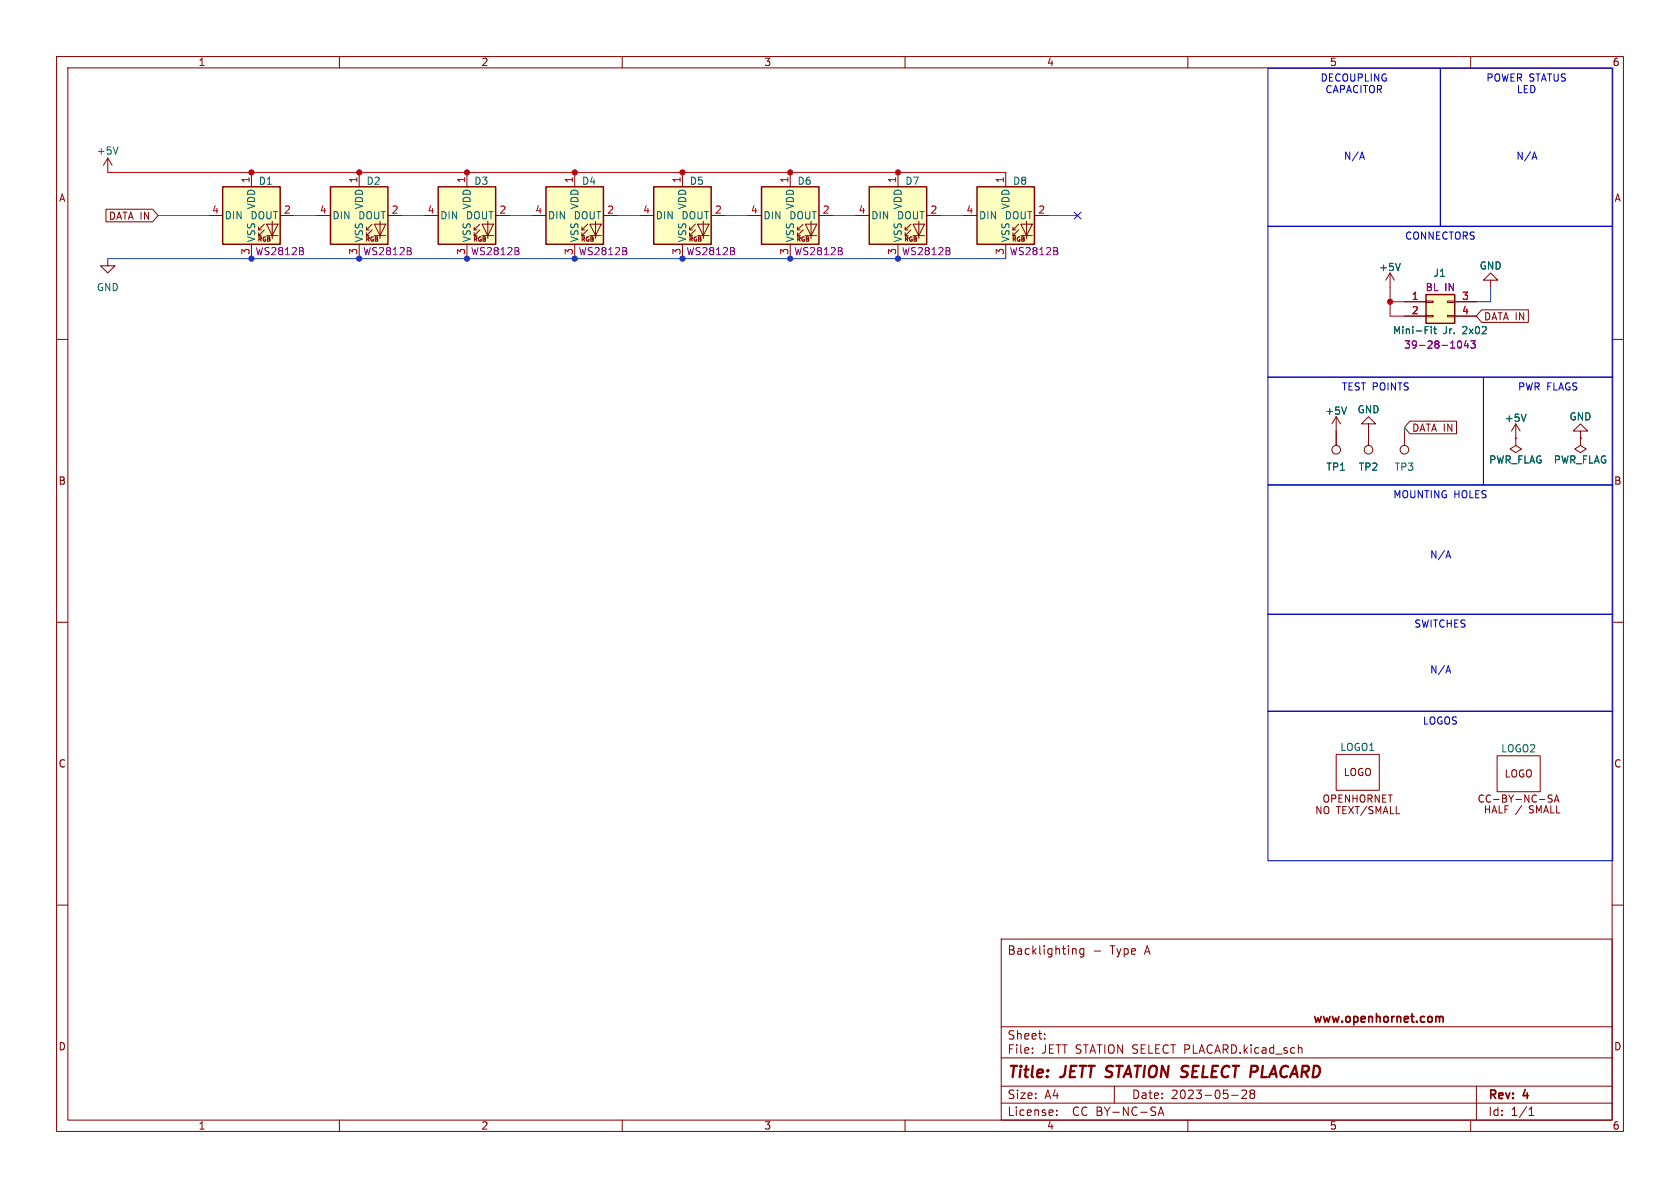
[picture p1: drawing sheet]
<svg xmlns="http://www.w3.org/2000/svg" width="297mm" height="210mm" viewBox="0 0 297 210" stroke-linecap="round" stroke-linejoin="round" font-family="sans-serif">
<g fill="none" stroke="#840000" stroke-width=".18">
<path d="M10 10h277v190h-277zM12 12h273v186h-273zM60 10v2M110 10v2M160 10v2M210 10v2M260 10v2M18.7 37h8.3l.9 1.1-.9 1.1h-8.3zM19 27.9l-.7 1.3M19 27.9v2.6M19 27.9l.8 1.3M36.8 38.1h2.6"/>
<path d="M44.4 30.5v2.5M46.7 39.6l-1 1v-.5M47.1 39.6h2l-1 2.1zM48.1 39.1v3.1M49.5 38.1h2.6M55.9 38.1h2.5M63.5 30.5v2.5M65.8 39.6l-1 1v-.5M66.2 39.6h2l-1 2.1zM67.2 39.1v3.1M68.6 38.1h2.5M74.9 38.1h2.6"/>
<path d="M82.5 30.5v2.5M84.8 39.6l-1 1v-.5M85.2 39.6h2l-1 2.1zM86.2 39.1v3.1M87.6 38.1h2.6M94 38.1h2.5M101.6 30.5v2.5M103.9 39.6l-1 1v-.5M104.3 39.6h2l-1 2.1zM105.3 39.1v3.1M106.7 38.1h2.5M113 38.1h2.6"/>
<path d="M120.6 30.5v2.5M122.9 39.6l-1 1v-.5M123.3 39.6h2l-1 2.1zM124.3 39.1v3.1M125.7 38.1h2.6M132.1 38.1h2.5M139.7 30.5v2.5M142 39.6l-1 1v-.5M142.4 39.6h2l-1 2.1zM143.4 39.1v3.1M144.8 38.1h2.5M151.1 38.1h2.6"/>
<path d="M158.7 30.5v2.5M161 39.6l-1 1v-.5M161.4 39.6h2l-1 2.1zM162.4 39.1v3.1M163.8 38.1h2.6M170.2 38.1h2.5M177.8 30.5v2.5M180.1 39.6l-1 1v-.5M180.5 39.6h2l-1 2.1zM181.5 39.1v3.1M182.9 38.1h2.5M10 60h2"/>
<path d="M19 45.7v1.3h1.3l-1.3 1.3-1.2-1.3h1.2M44.4 43.2v2.5M45.7 41.7h.5M45.7 40.6h.5M46.7 40.6l-1 1.1v-.6M47.1 41.7h2M63.5 43.2v2.5M64.8 41.7h.5M64.8 40.6h.5M65.8 40.6l-1 1.1v-.6M66.2 41.7h2M82.5 43.2v2.5"/>
<path d="M83.8 41.7h.5M83.8 40.6h.5M84.8 40.6l-1 1.1v-.6M85.2 41.7h2M101.6 43.2v2.5M102.9 41.7h.5M102.9 40.6h.5M103.9 40.6l-1 1.1v-.6M104.3 41.7h2M120.6 43.2v2.5M121.9 41.7h.5M121.9 40.6h.5"/>
<path d="M122.9 40.6l-1 1.1v-.6M123.3 41.7h2M139.7 43.2v2.5M141 41.7h.5M141 40.6h.5M142 40.6l-1 1.1v-.6M142.4 41.7h2M158.7 43.2v2.5M160 41.7h.5M160 40.6h.5M161 40.6l-1 1.1v-.6M161.4 41.7h2"/>
<path d="M177.8 43.2v2.5M179.1 41.7h.5M179.1 40.6h.5M180.1 40.6l-1 1.1v-.6M180.5 41.7h2M245.7 48.3l-.7 1.2M245.7 48.3v2.5M245.7 48.3l.8 1.2M248.3 53.3h3.8M248.3 55.9h3.8M252.1 55.8h1.3v.2h-1.3zM252.1 53.2h1.3v.3h-1.3z"/>
<path d="M255.9 55.8h1.3v.2h-1.3zM255.9 53.2h1.3v.3h-1.3zM257.2 53.3h3.8M257.2 55.9h3.8M261.9 54.8h8.3v2.2h-8.3l-.9-1.1zM263.5 49.5h1.3l-1.3-1.2-1.2 1.2h1.2v1.3M285 60h2M236.2 73.7l-.7 1.2M236.2 73.7v5M236.2 73.7l.8 1.2M241.9 74.9h1.3l-1.3-1.2-1.2 1.2h1.2v3.8M248.3 76.2v2.5"/>
<path d="M249.2 74.5h8.3v2.2h-8.3l-.9-1.1zM268 77.5v1.2l1 .7-1 .6-1-.6 1-.7M268 77.5h.1M268 74.9l-.8 1.3M268 74.9v2.6M268 74.9l.7 1.3M279.4 76.2h1.3l-1.3-1.3-1.3 1.3h1.3v1.3M279.4 77.5v1.2l1 .7-1 .6-1-.6 1-.7M279.4 77.5h.1M10 110h2M285 110h2M236.2 133.4h7.6v6.3h-7.6z"/>
<path d="M264.7 133.6h7.6v6.4h-7.6zM10 160h2M233.5 142.6v1.2l-.7-1.2v1.2M234.1 142.8l.3-.2a.43 .43 0 0 1 .5 .4v.4a.42 .42 0 0 1-.4 .5 .42 .42 0 0 1-.4-.5zM234.2 140.6l.1-.1a.43 .43 0 0 1 .6 .5v.4a.42 .42 0 0 1-.4 .4 .42 .42 0 0 1-.5-.4v-.4zM235.4 141.2l.6-.1 .2-.1-.1-.4-.7-.1v1.3M236.3 142.6h.7M236.6 142.6v1.2M236.7 141.1h.4M237.3 140.5h-.6v1.3h.6M237.4 143.2h.4M238 142.6h-.6v1.2h.6"/>
<path d="M238.4 142.6l.9 1.2M238.6 140.5v1.3l-.7-1.3v1.3M239.2 141.1h.7M239.2 140.5v1.3M239.3 142.6l-.9 1.2M239.6 142.6h.7M239.9 140.5v1.3M239.9 142.6v1.2M240.5 140.7l.3-.2a.43 .43 0 0 1 .5 .5v.4a.42 .42 0 0 1-.4 .4 .42 .42 0 0 1-.4-.4zM241.6 142.5l-1.1 1.6M241.8 141.2l.6-.1 .2-.1-.1-.4-.7-.1v1.3M242.1 141.2l.5 .6"/>
<path d="M242.5 142.6h-.3l-.2 .2 .1 .3 .4 .1M242.7 143.7l-.2 .1h-.5M243.3 142.6v1.2M243.8 140.5v1.3l-.7-1.3v1.3M244.1 142.6v1.2M244.4 141.1h.5M244.5 143.8l.5-1.2 .4 1.2M245 140.5h-.6v1.3M245.4 140.5h.7M245.8 140.5v1.3M245.8 142.6v1.2h.6M246.8 142.6v1.2h.6"/>
<path d="M269 142.4l-1.1 1.6M274.4 140.6l-.5-.1-.2 .2v.3l.6 .3 .1 .3-.2 .2-.5-.1M274.8 141.8l.4-1.3 .4 1.3M274.9 141.4h.6M285 160h2M177 166h108v32h-108zM189.8 167.7l.4 .1v.1v.8M191.6 167.8l-.4-.1-.3 .3v.4l.1 .2h.6M191.6 167.7v1.2l-.3 .3-.3-.1M193.5 168.1h1.1M60 198v2M110 198v2"/>
<path d="M160 198v2M177 195h108M177 192h108M177 187h108M177 181.5h108M182.5 186.1v.1M182.5 185.3v.1M184.7 183.6v.1M184.7 182.8v.1M186.8 197.1v.1M186.8 196.3v.1M197 192v3"/>
<path d="M204.7 197.2l.5-1.5 .5 1.5M204.9 196.8h.7M210 198v2M217.7 193.6h1.2M219.5 192.8l.6-.1 .2 .1 .1 .3-.9 1.1h.9M221.2 193.3l-.2-.2 .2-.4 .5 .1 .1 .2-.3 .3M221.2 193.3l-.2 .3v.3l.2 .3 .5-.1 .1-.2-.1-.4-.2-.2M221.2 193.3h.3M229.6 185.3h.5l.1 .9M260 198v2M261 192v6M270.3 197.2h.9"/>
<path d="M270.3 196.1l.4-.4v1.5"/>
<circle cx="236.2" cy="79.5" r=".76"/>
<circle cx="241.9" cy="79.5" r=".76"/>
<circle cx="248.3" cy="79.5" r=".76"/>
</g>
<path d="M254.4 179.8l.1 .1M254.5 179.9v.8M254.5 179.9l.2-.2 .4 .1v.9" fill="none" stroke="#840000" stroke-width=".3"/>
<g fill="#ffffc2" stroke="#ffffc2" stroke-width=".18">
<path d="M77.5 33h10.1v10.2h-10.1z"/>
<path d="M153.7 33h10.1v10.2h-10.1z"/>
<path d="M252.1 52.1h5.1v5.1h-5.1z"/>
<path d="M39.4 33h10.1v10.2h-10.1z"/>
<path d="M172.7 33h10.2v10.2h-10.2z"/>
<path d="M96.5 33h10.2v10.2h-10.2z"/>
<path d="M115.6 33h10.1v10.2h-10.1z"/>
<path d="M134.6 33h10.2v10.2h-10.2z"/>
<path d="M58.4 33h10.2v10.2h-10.2z"/>
</g>
<path d="M39.4 33h10.1v10.2h-10.1zM58.4 33h10.2v10.2h-10.2zM77.5 33h10.1v10.2h-10.1zM96.5 33h10.2v10.2h-10.2zM115.6 33h10.1v10.2h-10.1zM134.6 33h10.2v10.2h-10.2zM153.7 33h10.1v10.2h-10.1zM172.7 33h10.2v10.2h-10.2zM252.1 52.1h5.1v5.1h-5.1z" fill="none" stroke="#840000" stroke-width=".25"/>
<g fill="none" stroke="#840084" stroke-width=".18">
<path d="M53.6 44.4l.1 .2-.1 .4M53.6 43.9v.3M72.6 44.4l.1 .2-.1 .4M72.6 43.9v.3M91.7 44.4l.1 .2-.1 .4M91.7 43.9v.3M110.7 44.4l.1 .2-.1 .4M110.7 43.9v.3M129.8 44.4l.1 .2-.1 .4M129.8 43.9v.3M148.8 44.4l.1 .2-.1 .4M148.8 43.9v.3"/>
<path d="M167.9 44.4l.1 .2-.1 .4M167.9 43.9v.3M186.9 44.4l.1 .2-.1 .4M186.9 43.9v.3M257.7 60.5l.3-.2a.68 .68 0 0 1 .4 .6 .68 .68 0 0 1-.4 .6l-.3-.2M259.2 60.2l-.3 .9h.8M259.5 60.7v.8M260 60.3h.8l-.4 .5 .3 .1v.5l-.1 .1-.6-.1"/>
</g>
<path d="M20.9 26l-.5 1.2M247.6 46.6l-.5 1.2M253 57.7v.2M253 58.2v.8M253.5 58.2h.4M253.6 57.7v1.1l.3 .2M238 72l-.4 1.2M269.8 73.2l-.4 1.3" fill="none" stroke="#006464" stroke-width=".18"/>
<g fill="none" stroke="#0000c2" stroke-width=".18">
<path d="M224.2 12.1h30.4v27.9h-30.4zM254.6 12.1h30.5v27.9h-30.5zM240.5 27.8h.6M240.8 26.9l.4 1.3M271 27.8h.6M271.3 26.9l.4 1.3M224.2 40h60.9v26.7h-60.9zM224.2 66.7h38.1v19h-38.1zM262.3 66.7h22.8v19h-22.8zM224.2 85.7h60.9v22.9h-60.9zM255.7 98.3h.6M256 97.4l.5 1.2"/>
<path d="M224.2 108.6h60.9v17.1h-60.9zM255.7 118.6h.6M256 117.7l.5 1.3M224.2 125.7h60.9v26.4h-60.9z"/>
</g>
<path d="M27.9 38.1h8.9M52.1 38.1h3.8M71.1 38.1h3.8M90.2 38.1h3.8M109.2 38.1h3.8M128.3 38.1h3.8M147.3 38.1h3.8M166.4 38.1h3.8M185.4 38.1h5.1M248.3 75.6v.6" fill="none" stroke="#009600" stroke-width=".18"/>
<path d="M19 30.5h158.8M245.7 50.8v5.1h2.6M245.7 53.3h2.6" fill="none" stroke="#c1000d" stroke-width=".18"/>
<path d="M19 45.7h158.8M263.5 50.8v2.5h-2.5" fill="none" stroke="#0a419f" stroke-width=".18"/>
<path d="M189.9 37.5l1.2 1.2M191.1 37.5l-1.2 1.2" fill="none" stroke="#000084" stroke-width=".18"/>
<g fill="#c1000d" stroke="#c1000d" stroke-width=".18">
<circle cx="139.7" cy="30.5" r=".46"/>
<circle cx="245.7" cy="53.3" r=".46"/>
<circle cx="158.7" cy="30.5" r=".46"/>
<circle cx="82.5" cy="30.5" r=".46"/>
<circle cx="101.6" cy="30.5" r=".46"/>
<circle cx="44.4" cy="30.5" r=".46"/>
<circle cx="120.6" cy="30.5" r=".46"/>
<circle cx="63.5" cy="30.5" r=".46"/>
</g>
<g fill="#0a419f" stroke="#0a419f" stroke-width=".18">
<circle cx="139.7" cy="45.7" r=".46"/>
<circle cx="158.7" cy="45.7" r=".46"/>
<circle cx="63.5" cy="45.7" r=".46"/>
<circle cx="82.5" cy="45.7" r=".46"/>
<circle cx="44.4" cy="45.7" r=".46"/>
<circle cx="120.6" cy="45.7" r=".46"/>
<circle cx="101.6" cy="45.7" r=".46"/>
</g>
<g font-size="2.8" fill="#840000">
<text x="178" y="191">Title:</text>
<text x="187.5" y="191">JETT STATION SELECT PLACARD</text>
</g>
<g font-size="2.1" fill="#840000">
<text x="178" y="168.9">Backlighting</text>
<text x="196.2" y="168.9">Type</text>
<text x="202.3" y="168.9">A</text>
<text x="178" y="183.9">Sheet:</text>
<text x="232" y="181.1">www.openhornet.com</text>
<text x="178" y="186.4">File:</text>
<text x="184" y="186.4">JETT STATION SELECT PLACARD.kicad_sch</text>
<text x="178" y="197.4">License:</text>
<text x="178" y="194.4">Size:</text>
<text x="184.6" y="194.4">A4</text>
<text x="189.5" y="197.4">CC BY-NC-SA</text>
<text x="200" y="194.4">Date:</text>
<text x="206.9" y="194.4">2023-05-28</text>
<text x="263" y="194.6">Rev:</text>
<text x="263" y="197.4">Id:</text>
<text x="267" y="197.4">1/1</text>
<text x="269.2" y="194.6">4</text>
</g>
<g font-size="1.8" fill="#840000">
<text x="35" y="11.8">1</text>
<text x="85" y="11.8">2</text>
<text x="135" y="11.8">3</text>
<text x="185" y="11.8">4</text>
<text x="235" y="11.8">5</text>
<text x="285" y="11.8">6</text>
<text x="10.4" y="35.8">A</text>
<text x="285.4" y="35.8">A</text>
<text x="19.2" y="39">DATA IN</text>
<text x="262.3" y="56.8">DATA IN</text>
<text x="249.6" y="76.5">DATA IN</text>
<text x="10.3" y="85.8">B</text>
<text x="285.3" y="85.8">B</text>
<text x="10.3" y="135.8">C</text>
<text x="237.5" y="137.4">LOGO</text>
<text x="265.9" y="137.6">LOGO</text>
<text x="285.3" y="135.8">C</text>
<text x="243" y="143.1">TEXT/SMALL</text>
<text x="261.2" y="142.1">CC-BY-NC-SA</text>
<text x="261.7" y="144">HALF /</text>
<text x="269.8" y="144">SMALL</text>
<text x="10.3" y="185.8">D</text>
<text x="285.3" y="185.8">D</text>
<text x="35" y="199.8">1</text>
<text x="85" y="199.8">2</text>
<text x="135" y="199.8">3</text>
<text x="185" y="199.8">4</text>
<text x="235" y="199.8">5</text>
<text x="285" y="199.8">6</text>
</g>
<g font-size="1.8" fill="#0000c2">
<text x="233.4" y="14.7">DECOUPLING</text>
<text x="234.3" y="16.7">CAPACITOR</text>
<text x="262.7" y="14.7">POWER STATUS</text>
<text x="268.1" y="16.7">LED</text>
<text x="237.5" y="28.3">N/A</text>
<text x="268" y="28.3">N/A</text>
<text x="248.3" y="42.6">CONNECTORS</text>
<text x="237.2" y="69.3">TEST POINTS</text>
<text x="268.3" y="69.3">PWR FLAGS</text>
<text x="246.3" y="88.3">MOUNTING HOLES</text>
<text x="252.7" y="98.8">N/A</text>
<text x="250" y="111.2">SWITCHES</text>
<text x="252.7" y="119.1">N/A</text>
<text x="251.5" y="128.3">LOGOS</text>
</g>
<g font-size="1.8" fill="#006464">
<text x="17.1" y="27.5">+5V</text>
<text x="45.7" y="32.8">D1</text>
<text x="64.7" y="32.8">D2</text>
<text x="83.8" y="32.8">D3</text>
<text x="102.8" y="32.8">D4</text>
<text x="121.9" y="32.8">D5</text>
<text x="140.9" y="32.8">D6</text>
<text x="160" y="32.8">D7</text>
<text x="179" y="32.8">D8</text>
<text x="39.6" y="38.9">DIN</text>
<text x="44.3" y="38.9">DOUT</text>
<text x="45.3" y="37" transform="rotate(-90 45.3 37)">VDD</text>
<text x="58.7" y="38.9">DIN</text>
<text x="63.3" y="38.9">DOUT</text>
<text x="64.3" y="37" transform="rotate(-90 64.3 37)">VDD</text>
<text x="77.7" y="38.9">DIN</text>
<text x="82.4" y="38.9">DOUT</text>
<text x="83.4" y="37" transform="rotate(-90 83.4 37)">VDD</text>
<text x="96.8" y="38.9">DIN</text>
<text x="101.4" y="38.9">DOUT</text>
<text x="102.4" y="37" transform="rotate(-90 102.4 37)">VDD</text>
<text x="115.8" y="38.9">DIN</text>
<text x="120.5" y="38.9">DOUT</text>
<text x="121.5" y="37" transform="rotate(-90 121.5 37)">VDD</text>
<text x="134.9" y="38.9">DIN</text>
<text x="139.5" y="38.9">DOUT</text>
<text x="140.5" y="37" transform="rotate(-90 140.5 37)">VDD</text>
<text x="153.9" y="38.9">DIN</text>
<text x="158.6" y="38.9">DOUT</text>
<text x="159.6" y="37" transform="rotate(-90 159.6 37)">VDD</text>
<text x="173" y="38.9">DIN</text>
<text x="177.6" y="38.9">DOUT</text>
<text x="178.6" y="37" transform="rotate(-90 178.6 37)">VDD</text>
<text x="45.3" y="42.9" transform="rotate(-90 45.3 42.9)">VSS</text>
<text x="64.3" y="42.9" transform="rotate(-90 64.3 42.9)">VSS</text>
<text x="83.4" y="42.9" transform="rotate(-90 83.4 42.9)">VSS</text>
<text x="102.4" y="42.9" transform="rotate(-90 102.4 42.9)">VSS</text>
<text x="121.5" y="42.9" transform="rotate(-90 121.5 42.9)">VSS</text>
<text x="140.5" y="42.9" transform="rotate(-90 140.5 42.9)">VSS</text>
<text x="159.6" y="42.9" transform="rotate(-90 159.6 42.9)">VSS</text>
<text x="178.6" y="42.9" transform="rotate(-90 178.6 42.9)">VSS</text>
<text x="261.5" y="47.8">GND</text>
<text x="17.1" y="51.6">GND</text>
<text x="243.7" y="48.1">+5V</text>
<text x="253.4" y="49.1">J1</text>
<text x="246.2" y="59.2">Mini-Fit</text>
<text x="255.1" y="59.2">Jr.</text>
<text x="258.5" y="59.2">2x02</text>
<text x="234.2" y="73.5">+5V</text>
<text x="239.9" y="73.2">GND</text>
<text x="266" y="74.7">+5V</text>
<text x="277.4" y="74.5">GND</text>
<text x="234.4" y="83.4">TP1</text>
<text x="240.1" y="83.4">TP2</text>
<text x="246.5" y="83.4">TP3</text>
<text x="263.2" y="82.1">PWR_FLAG</text>
<text x="274.6" y="82.1">PWR_FLAG</text>
<text x="236.9" y="132.9">LOGO1</text>
<text x="265.3" y="133.2">LOGO2</text>
</g>
<g font-size="1.8" fill="#a90000">
<text x="44.2" y="32.4" transform="rotate(-90 44.2 32.4)">1</text>
<text x="63.2" y="32.4" transform="rotate(-90 63.2 32.4)">1</text>
<text x="82.3" y="32.4" transform="rotate(-90 82.3 32.4)">1</text>
<text x="101.3" y="32.4" transform="rotate(-90 101.3 32.4)">1</text>
<text x="120.4" y="32.4" transform="rotate(-90 120.4 32.4)">1</text>
<text x="139.4" y="32.4" transform="rotate(-90 139.4 32.4)">1</text>
<text x="158.5" y="32.4" transform="rotate(-90 158.5 32.4)">1</text>
<text x="177.5" y="32.4" transform="rotate(-90 177.5 32.4)">1</text>
<text x="37.4" y="37.8">4</text>
<text x="50.1" y="37.8">2</text>
<text x="56.5" y="37.8">4</text>
<text x="69.2" y="37.8">2</text>
<text x="75.5" y="37.8">4</text>
<text x="88.2" y="37.8">2</text>
<text x="94.6" y="37.8">4</text>
<text x="107.3" y="37.8">2</text>
<text x="113.6" y="37.8">4</text>
<text x="126.3" y="37.8">2</text>
<text x="132.7" y="37.8">4</text>
<text x="145.4" y="37.8">2</text>
<text x="151.7" y="37.8">4</text>
<text x="164.4" y="37.8">2</text>
<text x="170.8" y="37.8">4</text>
<text x="183.5" y="37.8">2</text>
<text x="44.2" y="45.1" transform="rotate(-90 44.2 45.1)">3</text>
<text x="63.2" y="45.1" transform="rotate(-90 63.2 45.1)">3</text>
<text x="82.3" y="45.1" transform="rotate(-90 82.3 45.1)">3</text>
<text x="101.3" y="45.1" transform="rotate(-90 101.3 45.1)">3</text>
<text x="120.4" y="45.1" transform="rotate(-90 120.4 45.1)">3</text>
<text x="139.4" y="45.1" transform="rotate(-90 139.4 45.1)">3</text>
<text x="158.5" y="45.1" transform="rotate(-90 158.5 45.1)">3</text>
<text x="177.5" y="45.1" transform="rotate(-90 177.5 45.1)">3</text>
<text x="249.5" y="53.1">1</text>
<text x="258.4" y="53.1">3</text>
<text x="249.5" y="55.6">2</text>
<text x="258.4" y="55.6">4</text>
</g>
<g font-size="1.8" fill="#840084">
<text x="45.1" y="45.3">WS2812B</text>
<text x="64.1" y="45.3">WS2812B</text>
<text x="83.2" y="45.3">WS2812B</text>
<text x="102.2" y="45.3">WS2812B</text>
<text x="121.3" y="45.3">WS2812B</text>
<text x="140.3" y="45.3">WS2812B</text>
<text x="159.4" y="45.3">WS2812B</text>
<text x="178.4" y="45.3">WS2812B</text>
<text x="252" y="51.6">BL IN</text>
<text x="248.2" y="61.8">39-28-1043</text>
</g>
<g font-size="1.1" fill="#840000">
<text x="45.5" y="42.9">RGB</text>
<text x="64.5" y="42.9">RGB</text>
<text x="83.6" y="42.9">RGB</text>
<text x="102.6" y="42.9">RGB</text>
<text x="121.7" y="42.9">RGB</text>
<text x="140.7" y="42.9">RGB</text>
<text x="159.8" y="42.9">RGB</text>
<text x="178.8" y="42.9">RGB</text>
</g>
</svg>
